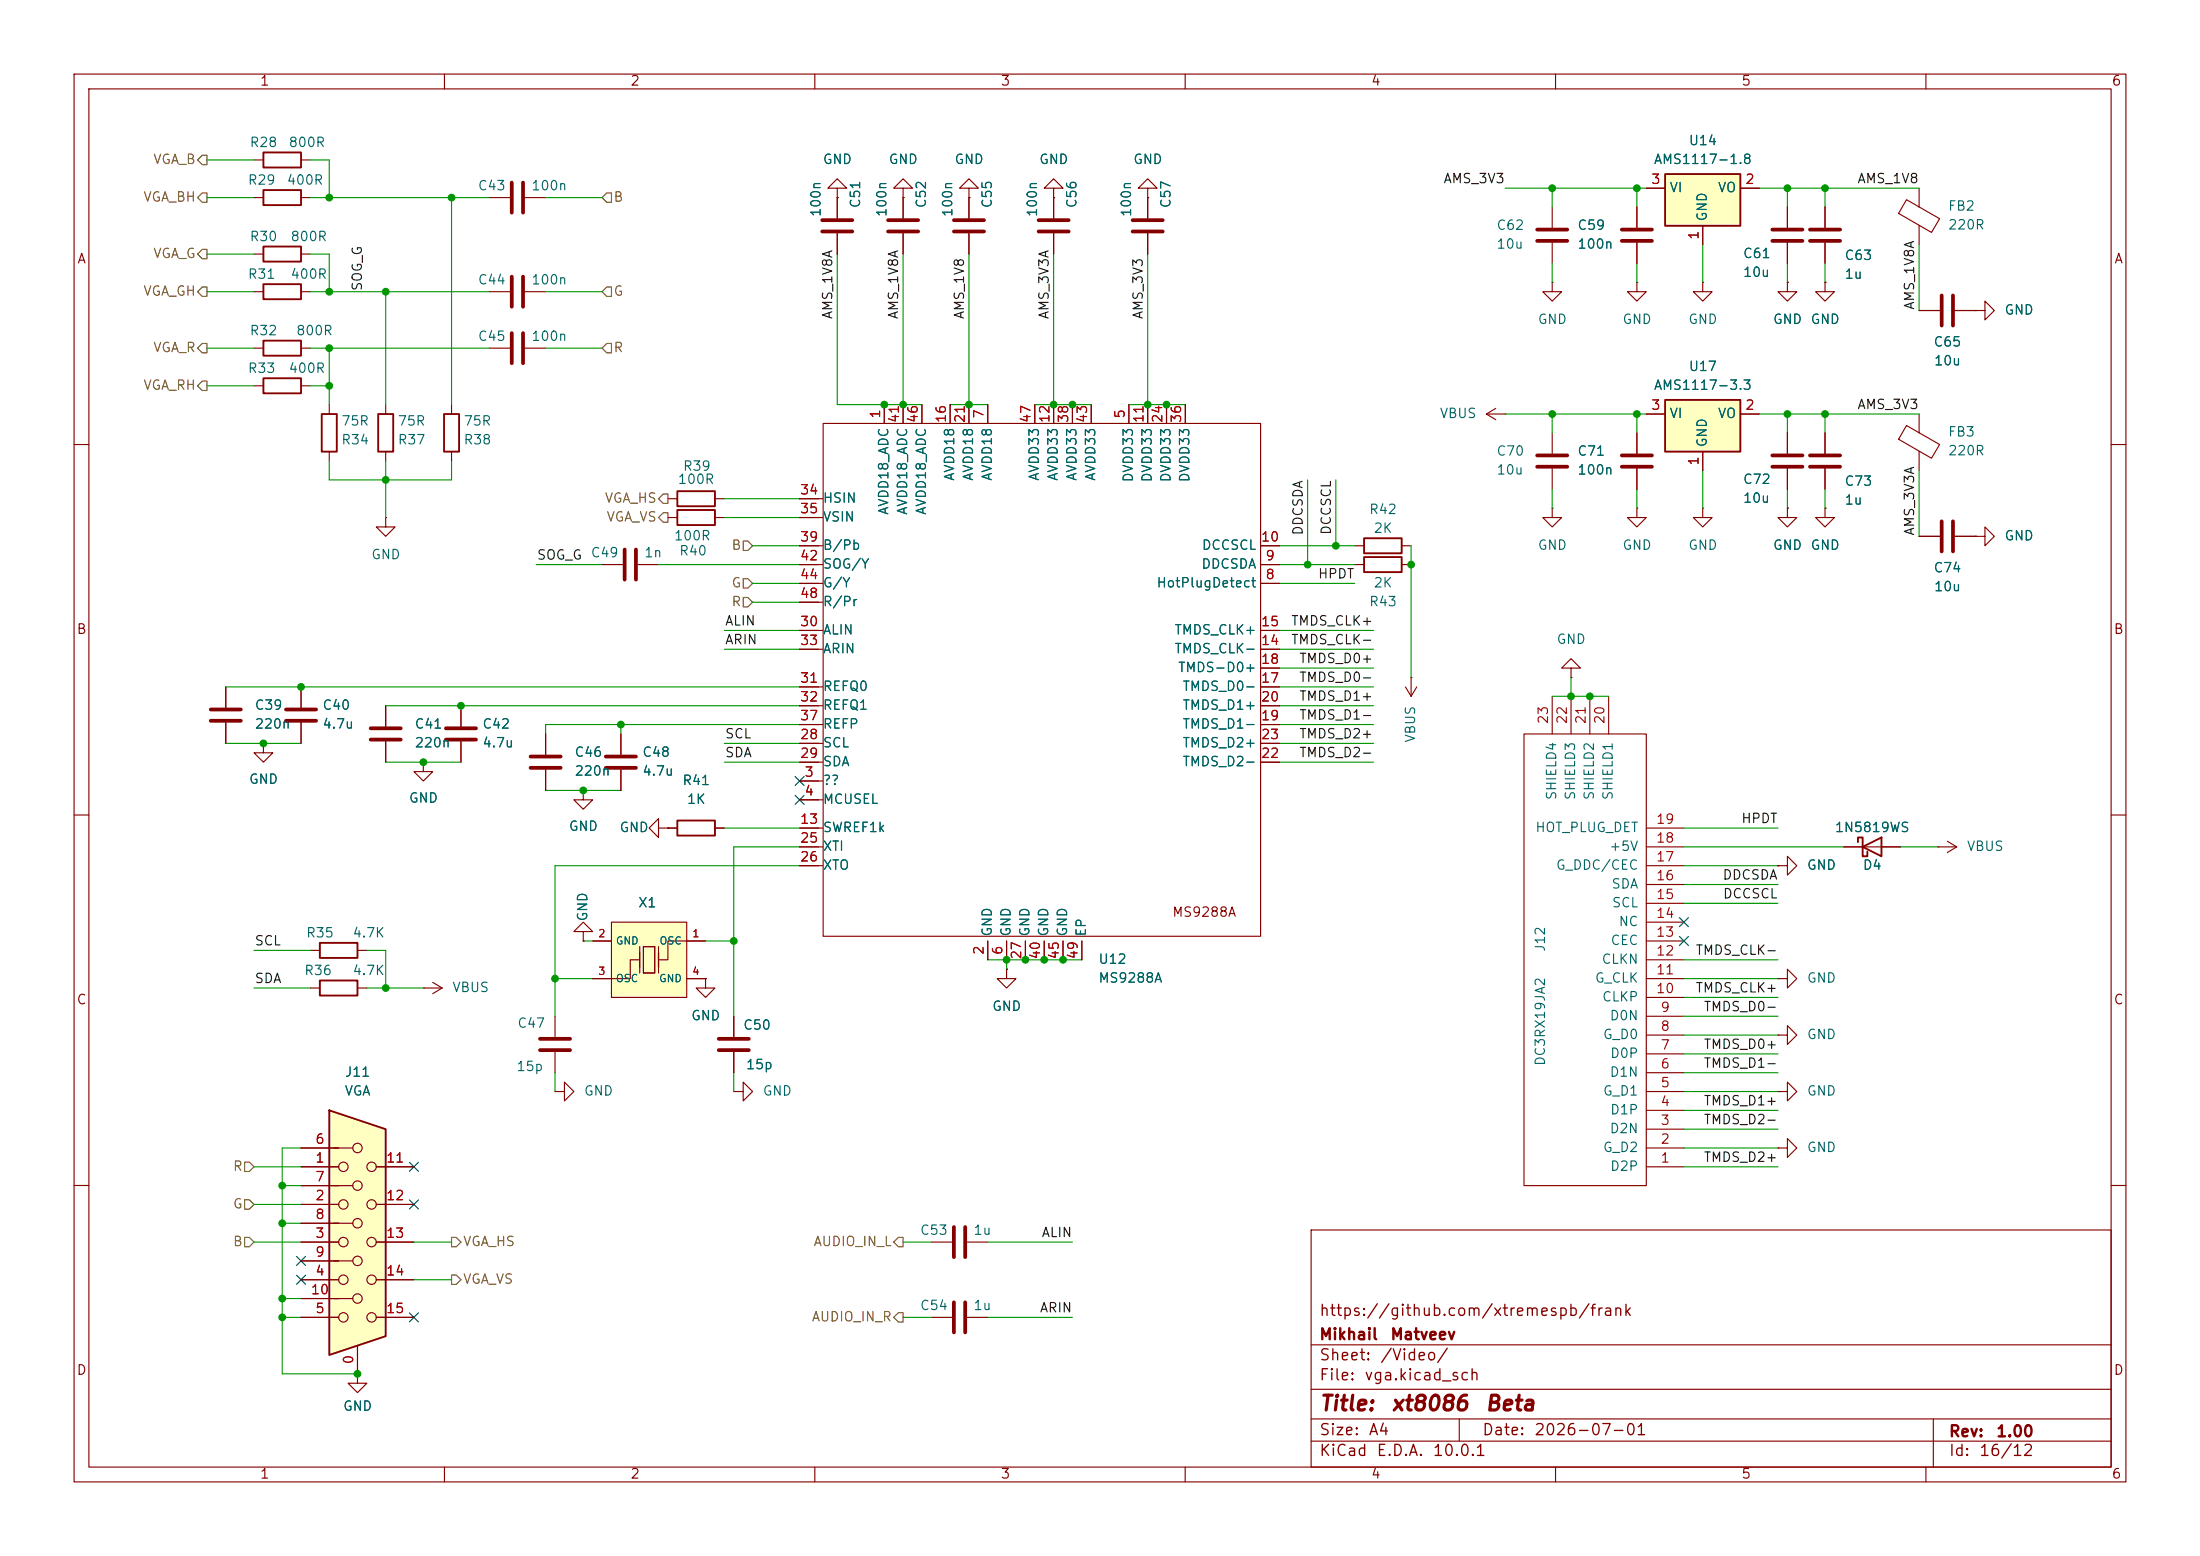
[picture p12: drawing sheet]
<svg xmlns="http://www.w3.org/2000/svg" width="297mm" height="210mm" viewBox="0 0 297 210" stroke-linecap="round" stroke-linejoin="round" font-family="sans-serif">
<g fill="none" stroke="#840000" stroke-width=".15">
<path d="M10 10h277v190h-277zM12 12h273v186h-273zM60 10v2M110 10v2M160 10v2M210 10v2M260 10v2M34.3 26.7h1.3M34.3 21.6h1.3M40.6 26.7h1.3M40.6 21.6h1.3M221 38.1v1.3h1.2l-1.2 1.2-1.3-1.2h1.3"/>
<path d="M221 38.1h.1M246.4 38.1v1.3h1.2l-1.2 1.2-1.3-1.2h1.3M246.4 38.1h.1M246.4 27.9v2.8M246.4 32.8v2.8M44.4 54.6v1.3M52.1 54.6v1.3M61 54.6v1.3M259.1 41.9h2.8M263.9 41.9h2.8M266.7 41.9h1.3v-1.3l1.2 1.3-1.2 1.3v-1.3M266.7 41.9h.1"/>
<path d="M10 60h2M44.4 61v1.2M52.1 61v1.2M61 61v1.2M246.4 68.6v1.3h1.2l-1.2 1.2-1.3-1.2h1.3M246.4 68.6h.1M285 60h2M10 110h2M285 110h2M240 132.1h1.3v-1.3l1.3 1.3-1.3 1.3v-1.3M240 132.1h.1M10 160h2"/>
<path d="M177 166h108v32h-108zM285 160h2M60 198v2M110 198v2M160 198v2M177 194.5h108M177 191.5h108M177 187.5h108M177 181.5h108M197 191.5v3M210 198v2M260 198v2"/>
<path d="M261 191.5v6.5"/>
</g>
<path d="M35.6 25.7h5v2h-5zM35.6 20.6h5v2h-5zM43.4 55.9h2.1v5.1h-2.1zM51.1 55.9h2v5.1h-2zM59.9 55.9h2.1v5.1h-2.1z" fill="none" stroke="#840000" stroke-width=".25"/>
<path d="M244.3 31h4.1M244.3 32.5h4.1M262.1 39.9v4M263.7 39.9v4" fill="none" stroke="#840000" stroke-width=".51"/>
<path d="M44.4 149.9l7.7 2.5v27.9l-7.7 2.6z" fill="#ffffc2"/>
<g fill="none" stroke="#840000" stroke-width=".25">
<path d="M35.6 33.3h5v2h-5zM35.6 38.4h5v2h-5zM35.6 46h5v2h-5zM35.6 51.1h5v2h-5zM91.4 68.8h5.1v2.1h-5.1zM91.4 66.3h5.1v2h-5.1zM184.1 72.6h5.1v2.1h-5.1zM184.1 75.2h5.1v2h-5.1zM250.8 113.7v-.7h.7v2.6h.6v-.7M251.5 114.3l2.5-1.3v2.6zM43.2 127.3h5.1v2h-5.1zM43.2 132.3h5.1v2.1h-5.1z"/>
<path d="M44.4 149.9l7.7 2.5v27.9l-7.7 2.6z"/>
</g>
<g fill="none" stroke="#840000" stroke-width=".15">
<path d="M34.3 39.4h1.3M34.3 34.3h1.3M40.6 39.4h1.3M40.6 34.3h1.3M66 39.4h2.8M66 26.7h2.8M70.9 39.4h2.8M70.9 26.7h2.8M113 25.4h-1.2l1.2-1.3 1.3 1.3h-1.3v1.3M113 26.7h.1M113 26.7v2.8M113 31.5v2.8"/>
<path d="M121.9 25.4h-1.3l1.3-1.3 1.3 1.3h-1.3v1.3M121.9 26.7h.1M121.9 26.7v2.8M121.9 31.5v2.8M130.8 25.4h-1.3l1.3-1.3 1.3 1.3h-1.3v1.3M130.8 26.7h.1M130.8 26.7v2.8M130.8 31.5v2.8M142.2 25.4h-1.2l1.2-1.3 1.3 1.3h-1.3v1.3M142.2 26.7h.1M142.2 26.7v2.8M142.2 31.5v2.8"/>
<path d="M154.9 25.4h-1.2l1.2-1.3 1.3 1.3h-1.3v1.3M154.9 26.7h.1M154.9 26.7v2.8M154.9 31.5v2.8M209.5 38.1v1.3h1.3l-1.3 1.2-1.2-1.2h1.2M209.5 38.1h.1M209.5 27.9v2.8M209.5 32.8v2.8M221 27.9v2.8M221 32.8v2.8M257.4 26.9l4.4 2.6-1 1.9-4.5-2.6zM259.1 25.4v2.5"/>
<path d="M259.1 30.4v2.6M34.3 47h1.3M34.3 52.1h1.3M40.6 47h1.3M40.6 52.1h1.3M66 47h2.8M70.9 47h2.8M111.1 57.2h59.1v69.2h-59.1zM119.4 54.6v2.6M121.9 54.6v2.6M124.5 54.6v2.6M128.3 54.6v2.6"/>
<path d="M130.8 54.6v2.6M133.3 54.6v2.6M139.7 54.6v2.6M142.2 54.6v2.6M144.8 54.6v2.6M147.3 54.6v2.6M152.4 54.6v2.6M154.9 54.6v2.6M157.5 54.6v2.6M160 54.6v2.6M246.4 58.4v2.8M257.4 57.4l4.4 2.6-1 1.8-4.5-2.5z"/>
<path d="M259.1 55.9v2.5M90.2 69.9h1.2M90.2 67.3h1.2M96.5 69.9h1.3M96.5 67.3h1.3M107.9 69.9h3.2M107.9 67.3h3.2M107.9 73.7h3.2M107.9 76.2h3.2M107.9 78.7h3.2M170.2 73.7h2.5M170.2 76.2h2.5"/>
<path d="M170.2 78.7h2.5M182.9 73.7h1.2M182.9 76.2h1.2M189.2 73.7h1.3M189.2 76.2h1.3M246.4 63.2v2.8M259.1 60.9v2.6M259.1 72.4h2.8M263.9 72.4h2.8M266.7 72.4h1.3v-1.3l1.2 1.3-1.2 1.3v-1.3M266.7 72.4h.1M30.5 92.7v2.8"/>
<path d="M30.5 97.5v2.8M40.6 92.7v2.8M40.6 97.5v2.8M83.8 99.1v2.8M107.9 81.3h3.2M107.9 85.1h3.2M107.9 87.6h3.2M107.9 92.7h3.2M107.9 95.3h3.2M107.9 97.8h3.2M170.2 85.1h2.5M170.2 87.6h2.5"/>
<path d="M170.2 92.7h2.5M170.2 95.3h2.5M170.2 97.8h2.5M170.2 90.2h2.5M189.7 92.7l.8 1.3M190.5 91.4h.1M190.5 91.4v2.6M191.3 92.7l-.8 1.3M205.7 99.1h16.5v60.9h-16.5zM209.5 94v5.1M212.1 94v5.1M214.6 94v5.1"/>
<path d="M217.2 94v5.1M35.6 100.3v1.3h1.2l-1.2 1.3-1.3-1.3h1.3M35.6 100.3h.1M57.1 102.9v1.2h1.3l-1.3 1.3-1.2-1.3h1.2M57.1 102.9h.1M78.7 106.7v1.3h1.3l-1.3 1.2-1.2-1.2h1.2M78.7 106.7h.1M83.8 103.9v2.8M88.9 111.8v1.2l-1.3-1.2 1.3-1.3v1.3h1.3M90.2 111.8h.1M107.9 100.3h3.2M107.9 102.9h3.2"/>
<path d="M107.9 105.4h3.2M107.9 108h3.2M107.9 111.8h3.2M107.9 114.3h3.2M107.9 116.8h3.2M170.2 100.3h2.5M170.2 102.9h2.5M222.2 111.8h5.1M222.2 114.3h5.1M222.2 116.8h5.1M222.2 119.4h5.1M240 116.8h1.3v-1.2l1.3 1.2-1.3 1.3v-1.3"/>
<path d="M240 116.8h.1M248.9 114.3h7.6M261.6 114.3h.1M261.6 114.3h2.6M262.9 113.5l1.3 .8M264.2 114.3l-1.3 .8M41.9 128.3h1.3M41.9 133.4h1.3M48.3 128.3h1.2M48.3 133.4h1.2M57.1 133.4h.1M57.1 133.4h2.6"/>
<path d="M58.4 132.6l1.3 .8M59.7 133.4l-1.3 .7M74.9 137.2v2.8M78.7 125.7h-1.2l1.2-1.2 1.3 1.2h-1.3v1.3M78.7 127h.1M95.2 132.1v1.3h-1.2l1.2 1.2 1.3-1.2h-1.3M95.2 132.1h.1M99.1 137.2v2.8M133.3 127v2.5M135.9 130.8v1.3h-1.3l1.3 1.3 1.3-1.3h-1.3M135.9 130.8h.1M135.9 127v2.5"/>
<path d="M138.4 127v2.5M141 127v2.5M143.5 127v2.5M146 127v2.5M222.2 139.7h5.1M222.2 137.2h5.1M222.2 134.6h5.1M222.2 132.1h5.1M222.2 129.5h5.1M222.2 127h5.1M222.2 124.5h5.1M222.2 121.9h5.1"/>
<path d="M40.6 154.9h7M40.6 157.5h5.1M50.8 157.5h5.1M74.9 147.3h1.3v1.3l1.3-1.3-1.3-1.2v1.2M74.9 147.3h.1M74.9 142v2.8M99.1 147.3h1.2v1.3l1.3-1.3-1.3-1.2v1.2M99.1 147.3h.1M99.1 142v2.8M222.2 154.9h5.1M222.2 157.5h5.1M222.2 152.4h5.1"/>
<path d="M222.2 149.9h5.1M222.2 147.3h5.1M222.2 144.8h5.1M222.2 142.2h5.1M240 154.9h1.3v-1.2l1.3 1.2-1.3 1.3v-1.3M240 154.9h.1M240 147.3h1.3v-1.2l1.3 1.2-1.3 1.3v-1.3M240 147.3h.1M40.6 160h7M40.6 165.1h7M40.6 170.2h7M40.6 175.3h7"/>
<path d="M40.6 162.6h5.1M40.6 167.6h5.1M40.6 172.7h5.1M40.6 177.8h5.1M50.8 162.6h5.1M50.8 167.6h5.1M50.8 172.7h5.1M50.8 177.8h5.1M125.7 167.6h2.8M125.7 177.8h2.8M130.6 167.6h2.7M130.6 177.8h2.7"/>
<path d="M48.3 185.4v1.3h1.2l-1.2 1.3-1.3-1.3h1.3M48.3 185.4h.1M48.3 181.6v3.8"/>
<circle cx="46.4" cy="157.5" r=".63"/>
<circle cx="48.3" cy="154.9" r=".63"/>
<circle cx="50.2" cy="157.5" r=".63"/>
<circle cx="46.4" cy="162.6" r=".63"/>
<circle cx="46.4" cy="177.8" r=".63"/>
<circle cx="46.4" cy="167.6" r=".63"/>
<circle cx="46.4" cy="172.7" r=".63"/>
<circle cx="48.3" cy="160" r=".63"/>
<circle cx="48.3" cy="170.2" r=".63"/>
<circle cx="48.3" cy="175.3" r=".63"/>
<circle cx="48.3" cy="165.1" r=".63"/>
<circle cx="50.2" cy="162.6" r=".63"/>
<circle cx="50.2" cy="177.8" r=".63"/>
<circle cx="50.2" cy="172.7" r=".63"/>
<circle cx="50.2" cy="167.6" r=".63"/>
</g>
<g fill="none" stroke="#840000" stroke-width=".51">
<path d="M69.1 24.6v4.1M69.1 37.3v4.1M70.6 24.6v4.1M70.6 37.3v4.1M111 31.2h4.1M111 29.7h4.1M119.9 31.2h4.1M119.9 29.7h4.1M128.8 31.2h4M128.8 29.7h4M140.2 31.2h4.1M140.2 29.7h4.1"/>
<path d="M152.9 31.2h4.1M152.9 29.7h4.1M207.5 31h4.1M207.5 32.5h4.1M218.9 31h4.1M218.9 32.5h4.1M69.1 45v4M70.6 45v4M244.3 61.5h4.1M244.3 63h4.1M262.1 70.4v4M263.7 70.4v4"/>
<path d="M28.4 95.8h4.1M28.4 97.3h4.1M38.6 95.8h4.1M38.6 97.3h4.1M81.8 102.1h4.1M81.8 103.6h4.1M72.9 140.2h4.1M72.9 141.7h4.1M97 140.2h4.1M97 141.7h4.1M128.8 165.6v4.1M128.8 175.8v4"/>
<path d="M130.3 165.6v4.1M130.3 175.8v4"/>
</g>
<path d="M82.5 124.5h10.2v10.1h-10.2z" fill="#ffffc2"/>
<g fill="none" stroke="#840000" stroke-width=".15">
<path d="M200.7 55.9l1.2 .7M200.7 55.9h2.5M201.9 55.1l-1.2 .8M203.2 55.9h.1M209.5 58.4v2.8M221 58.4v2.8M52.1 69.9v1.2h1.2l-1.2 1.3-1.3-1.3h1.3M52.1 69.9h.1M209.5 68.6v1.3h1.3l-1.3 1.2-1.2-1.2h1.2M209.5 68.6h.1M209.5 63.2v2.8M221 68.6v1.3h1.2l-1.2 1.2-1.3-1.2h1.3"/>
<path d="M221 68.6h.1M221 63.2v2.8M229.9 68.6v1.3h1.2l-1.2 1.2-1.3-1.2h1.3M229.9 68.6h.1M212.1 90.2h-1.3l1.3-1.3 1.3 1.3h-1.3v1.2M212.1 91.4h.1M90.2 111.8h1.2M96.5 111.8h1.3M80 127h2.5M82.5 124.5h10.2v10.1h-10.2zM86.4 129.5h-1.3v2.6h-5.1M86.4 127.8v3.5"/>
<path d="M86.9 127.8h1.5v3.5h-1.5zM88.9 127.8v3.5M92.7 132.1h2.5M95.2 127h-5v2.5h-1.3M240 139.7h1.3v-1.3l1.3 1.3-1.3 1.3v-1.3M240 139.7h.1"/>
</g>
<path d="M207.5 61.5h4.1M207.5 63h4.1M218.9 61.5h4.1M218.9 63h4.1" fill="none" stroke="#840000" stroke-width=".51"/>
<path d="M91.4 110.7h5.1v2.1h-5.1z" fill="none" stroke="#840000" stroke-width=".25"/>
<path d="M224.8 54h10.1v7h-10.1z" fill="#ffffc2"/>
<path d="M224.8 54h10.1v7h-10.1z" fill="none" stroke="#840000" stroke-width=".25"/>
<path d="M222.2 55.9h2.6M234.9 55.9h2.6M241.3 58.4v2.8M229.9 61v2.5M241.3 63.2v2.8" fill="none" stroke="#840000" stroke-width=".15"/>
<path d="M239.3 61.5h4M239.3 63h4" fill="none" stroke="#840000" stroke-width=".51"/>
<path d="M224.8 23.5h10.1v7h-10.1z" fill="#ffffc2"/>
<path d="M224.8 23.5h10.1v7h-10.1z" fill="none" stroke="#840000" stroke-width=".25"/>
<g fill="none" stroke="#840000" stroke-width=".15">
<path d="M113 26.7h.1M113 26.7v2.8M113 31.5v2.8M121.9 26.7h.1M121.9 26.7v2.8M121.9 31.5v2.8M130.8 26.7h.1M130.8 26.7v2.8M130.8 31.5v2.8M142.2 26.7h.1M142.2 26.7v2.8M142.2 31.5v2.8"/>
<path d="M154.9 26.7h.1M154.9 26.7v2.8M154.9 31.5v2.8M221 27.9v2.8M221 32.8v2.8M222.2 25.4h2.6M229.9 38.1v1.3h1.2l-1.2 1.2-1.3-1.2h1.3M229.9 38.1h.1M229.9 30.5v2.5M234.9 25.4h2.6M241.3 38.1v1.3h1.3l-1.3 1.2-1.3-1.2h1.3M241.3 38.1h.1"/>
<path d="M241.3 27.9v2.8M241.3 32.8v2.8M246.4 38.1h.1M246.4 27.9v2.8M246.4 32.8v2.8M119.4 54.6v2.6M121.9 54.6v2.6M124.5 54.6v2.6M128.3 54.6v2.6M130.8 54.6v2.6M133.3 54.6v2.6M139.7 54.6v2.6"/>
<path d="M142.2 54.6v2.6M144.8 54.6v2.6M147.3 54.6v2.6M152.4 54.6v2.6M154.9 54.6v2.6M157.5 54.6v2.6M160 54.6v2.6M221 58.4v2.8M222.2 55.9h2.6M234.9 55.9h2.6M241.3 58.4v2.8M246.4 58.4v2.8"/>
<path d="M259.1 41.9h2.8M263.9 41.9h2.8M266.7 41.9h.1M81.3 76.2h2.8M86.1 76.2h2.8M107.9 76.2h2.6M107.9 78.7h2.6M107.9 73.7h2.6M107.9 67.3h2.6M107.9 69.9h2.6M170.2 76.2h2.5M170.2 78.7h2.5"/>
<path d="M170.2 73.7h2.5M221 63.2v2.8M229.9 61v2.5M241.3 68.6v1.3h1.3l-1.3 1.2-1.3-1.2h1.3M241.3 68.6h.1M241.3 63.2v2.8M246.4 68.6h.1M246.4 63.2v2.8M259.1 72.4h2.8M263.9 72.4h2.8M266.7 72.4h.1M30.5 92.7v2.8"/>
<path d="M30.5 97.5v2.8M40.6 92.7v2.8M40.6 97.5v2.8M52.1 95.3v2.7M62.2 95.3v2.7M73.7 99.1v2.8M83.8 99.1v2.8M107.9 87.6h2.6M107.9 85.1h2.6M107.9 92.7h2.6M107.9 97.8h2.6M107.9 95.3h2.6"/>
<path d="M107.9 81.3h2.6M170.2 87.6h2.5M170.2 85.1h2.5M170.2 92.7h2.5M170.2 90.2h2.5M170.2 97.8h2.5M170.2 95.3h2.5M35.6 100.3h.1M52.1 100.1v2.8M57.1 102.9h.1M62.2 100.1v2.8M73.7 103.9v2.8"/>
<path d="M78.7 106.7h.1M83.8 103.9v2.8M90.2 111.8h.1M90.2 111.8h1.2M96.5 111.8h1.3M107.9 111.8h2.6M107.9 105.4h2.6M107.9 108h2.6M107.9 102.9h2.6M107.9 100.3h2.6M107.9 114.3h2.6M107.9 116.8h2.6"/>
<path d="M170.2 102.9h2.5M170.2 100.3h2.5M240 116.8h.1M248.9 114.3h2.6M254 114.3h2.5M78.7 127h.1M80 127h2.5M80 132.1h2.5M92.7 127h2.5M92.7 132.1h2.5M95.2 132.1h.1M99.1 137.2v2.8"/>
<path d="M133.3 127v2.5M135.9 130.8h.1M135.9 127v2.5M138.4 127v2.5M141 127v2.5M143.5 127v2.5M146 127v2.5M40.6 157.5h5.1M40.6 154.9h5.1M50.8 157.5h5.1M99.1 142v2.8M40.6 162.6h5.1"/>
<path d="M40.6 167.6h5.1M40.6 172.7h5.1M40.6 177.8h5.1M40.6 160h5.1M40.6 165.1h5.1M40.6 170.2h5.1M40.6 175.3h5.1M50.8 162.6h5.1M50.8 167.6h5.1M50.8 172.7h5.1M50.8 177.8h5.1M48.3 185.4h.1"/>
<path d="M48.3 181.6v3.8"/>
</g>
<path d="M239.3 31h4M239.3 32.5h4M84.3 74.2v4M85.9 74.2v4M50 98.3h4.1M50 99.8h4.1M60.2 98.3h4.1M60.2 99.8h4.1M71.6 102.1h4.1M71.6 103.6h4.1" fill="none" stroke="#840000" stroke-width=".51"/>
<g fill="none" stroke="#725600" stroke-width=".15">
<path d="M26.7 26.7l.6-.7h.6v1.3h-.6zM26.7 21.6l.6-.6h.6v1.2h-.6zM26.7 39.4l.6-.7h.6v1.3h-.6zM27.3 33.7h.6v1.2h-.6l-.6-.6zM81.3 39.4l.6-.7h.6v1.3h-.6zM81.3 26.7l.6-.7h.6v1.3h-.6zM26.7 47l.6-.6h.6v1.2h-.6zM27.3 51.4h.6v1.3h-.6l-.6-.6zM81.9 46.4h.6v1.2h-.6l-.6-.6zM88.9 69.9l.6-.7h.7v1.3h-.7zM89.5 66.7h.7v1.2h-.7l-.6-.6zM100.3 78.1h.7l.6 .6-.6 .7h-.7z"/>
<path d="M100.3 73h.7l.6 .7-.6 .6h-.7zM100.3 80.6h.7l.6 .7-.6 .6h-.7zM33 156.8h.7l.6 .7-.6 .6h-.7zM33 161.9h.7l.6 .7-.6 .6h-.7zM33 167h.7l.6 .6-.6 .7h-.7zM61 172.1h.6l.6 .6-.6 .7h-.6zM61 167h.6l.6 .6-.6 .7h-.6zM121.3 177.2h.6v1.2h-.6l-.7-.6zM121.3 167h.6v1.3h-.6l-.7-.7z"/>
</g>
<g fill="none" stroke="#009600" stroke-width=".15">
<path d="M27.9 34.3h6.4M27.9 39.4h6.4M27.9 21.6h6.4M27.9 26.7h6.4M41.9 34.3h2.5v5.1M41.9 39.4h24.1M41.9 21.6h2.5v5.1M41.9 26.7h24.1M52.1 39.4v15.2M61 26.7v27.9M73.7 39.4h7.6M73.7 26.7h7.6"/>
<path d="M113 34.3v20.3h11.5M121.9 34.3v20.3M130.8 34.3v20.3M142.2 34.3v20.3M154.9 34.3v20.3M203.2 25.4h19M209.5 25.4v2.5M209.5 35.6v2.5M221 25.4v2.5M221 35.6v2.5M229.9 33v5.1M237.5 25.4h21.6"/>
<path d="M241.3 25.4v2.5M241.3 35.6v2.5M246.4 25.4v2.5M246.4 35.6v2.5M259.1 33v8.9M27.9 47h6.4M27.9 52.1h6.4M41.9 47h24.1M41.9 52.1h2.5M44.4 47v7.6M73.7 47h7.6M128.3 54.6h5"/>
<path d="M139.7 54.6h7.6M152.4 54.6h7.6M203.2 55.9h19M209.5 55.9v2.5M221 55.9v2.5M237.5 55.9h21.6M241.3 55.9v2.5M246.4 55.9v2.5M44.4 62.2v2.6h16.6v-2.6M52.1 62.2v7.7M72.4 76.2h8.9M88.9 76.2h19"/>
<path d="M97.8 67.3h10.1M97.8 69.9h10.1M101.6 78.7h6.3M101.6 73.7h6.3M172.7 76.2h10.2M172.7 78.7h10.2M172.7 73.7h10.2M176.5 64.8v11.4M180.3 64.8v8.9M190.5 73.7v17.7M209.5 66v2.6M221 66v2.6"/>
<path d="M229.9 63.5v5.1M241.3 66v2.6M246.4 66v2.6M259.1 63.5v8.9M30.5 92.7h77.4M52.1 95.3h55.8M83.8 97.8v1.3M97.8 85.1h10.1M97.8 87.6h10.1M101.6 81.3h6.3M107.9 97.8h-34.2v1.3M172.7 95.3h12.7"/>
<path d="M172.7 92.7h12.7M172.7 97.8h12.7M172.7 85.1h12.7M172.7 87.6h12.7M172.7 90.2h12.7M209.5 94h7.7M212.1 91.4v2.6M30.5 100.3h10.1M52.1 102.9h10.1M73.7 106.7h10.1M97.8 102.9h10.1M97.8 100.3h10.1"/>
<path d="M97.8 111.8h10.1M107.9 114.3h-8.8v22.9M107.9 116.8h-33v20.4M172.7 102.9h12.7M172.7 100.3h12.7M227.3 116.8h12.7M227.3 114.3h21.6M227.3 111.8h12.7M227.3 119.4h12.7M256.5 114.3h5.1M34.3 133.4h7.6M34.3 128.3h7.6"/>
<path d="M49.5 128.3h2.6v5.1M49.5 133.4h7.6M74.9 132.1h5.1M78.7 127h1.3M95.2 127h3.9M133.3 129.5h12.7M135.9 129.5v1.3M227.3 129.5h12.7M227.3 134.6h12.7M227.3 132.1h12.7M227.3 139.7h12.7M227.3 137.2h12.7"/>
<path d="M227.3 121.9h12.7M34.3 157.5h6.3M40.6 154.9h-2.5v30.5h10.2M74.9 144.8v2.5M99.1 144.8v2.5M227.3 149.9h12.7M227.3 152.4h12.7M227.3 157.5h12.7M227.3 154.9h12.7M227.3 142.2h12.7M227.3 144.8h12.7M227.3 147.3h12.7"/>
<path d="M34.3 167.6h6.3M34.3 162.6h6.3M38.1 165.1h2.5M38.1 175.3h2.5M38.1 160h2.5M38.1 177.8h2.5M55.9 172.7h5.1M55.9 167.6h5.1M121.9 167.6h3.8M121.9 177.8h3.8M133.3 167.6h11.5M133.3 177.8h11.5"/>
</g>
<g fill="none" stroke="#000084" stroke-width=".15">
<path d="M107.3 104.8l1.3 1.2M107.3 107.3l1.3 1.3M108.6 104.8l-1.3 1.2M108.6 107.3l-1.3 1.3M226.7 123.9l1.2 1.2M226.7 126.4l1.2 1.2M227.9 123.9l-1.2 1.2M227.9 126.4l-1.2 1.2M55.3 156.9l1.2 1.2M56.5 156.9l-1.2 1.2M40 172.1l1.2 1.2M40 169.6l1.2 1.2"/>
<path d="M41.2 172.1l-1.2 1.2M41.2 169.6l-1.2 1.2M55.3 162l1.2 1.2M55.3 177.2l1.2 1.2M56.5 162l-1.2 1.2M56.5 177.2l-1.2 1.2"/>
</g>
<g fill="#009600" stroke="#009600" stroke-width=".14">
<circle cx="61" cy="26.7" r=".46"/>
<circle cx="78.7" cy="106.7" r=".46"/>
<circle cx="57.1" cy="102.9" r=".46"/>
<circle cx="52.1" cy="133.4" r=".46"/>
<circle cx="40.6" cy="92.7" r=".46"/>
<circle cx="35.6" cy="100.3" r=".46"/>
<circle cx="83.8" cy="97.8" r=".46"/>
<circle cx="62.2" cy="95.3" r=".46"/>
<circle cx="74.9" cy="132.1" r=".46"/>
<circle cx="99.1" cy="127" r=".46"/>
<circle cx="44.4" cy="39.4" r=".46"/>
<circle cx="44.4" cy="26.7" r=".46"/>
<circle cx="44.4" cy="52.1" r=".46"/>
<circle cx="52.1" cy="39.4" r=".46"/>
<circle cx="44.4" cy="47" r=".46"/>
<circle cx="52.1" cy="64.8" r=".46"/>
<circle cx="38.1" cy="160" r=".46"/>
<circle cx="48.3" cy="185.4" r=".46"/>
<circle cx="38.1" cy="177.8" r=".46"/>
<circle cx="38.1" cy="175.3" r=".46"/>
<circle cx="38.1" cy="165.1" r=".46"/>
<circle cx="143.5" cy="129.5" r=".46"/>
<circle cx="130.8" cy="54.6" r=".46"/>
<circle cx="176.5" cy="76.2" r=".46"/>
<circle cx="141" cy="129.5" r=".46"/>
<circle cx="138.4" cy="129.5" r=".46"/>
<circle cx="135.9" cy="129.5" r=".46"/>
<circle cx="190.5" cy="76.2" r=".46"/>
<circle cx="221" cy="25.4" r=".46"/>
<circle cx="209.5" cy="25.4" r=".46"/>
<circle cx="209.5" cy="55.9" r=".46"/>
<circle cx="221" cy="55.9" r=".46"/>
<circle cx="241.3" cy="55.9" r=".46"/>
<circle cx="212.1" cy="94" r=".46"/>
<circle cx="214.6" cy="94" r=".46"/>
<circle cx="119.4" cy="54.6" r=".46"/>
<circle cx="121.9" cy="54.6" r=".46"/>
<circle cx="154.9" cy="54.6" r=".46"/>
<circle cx="157.5" cy="54.6" r=".46"/>
<circle cx="180.3" cy="73.7" r=".46"/>
<circle cx="144.8" cy="54.6" r=".46"/>
<circle cx="142.2" cy="54.6" r=".46"/>
<circle cx="241.3" cy="25.4" r=".46"/>
<circle cx="246.4" cy="25.4" r=".46"/>
<circle cx="246.4" cy="55.9" r=".46"/>
</g>
<g font-size="2" fill="#840000">
<text x="178" y="190.9">Title:</text>
<text x="187.7" y="190.9">xt8086</text>
<text x="200.4" y="190.9">Beta</text>
</g>
<g font-size="1.5" fill="#840000">
<text x="178" y="178">https://github.com/xtremespb/frank</text>
<text x="178" y="184">Sheet:</text>
<text x="178" y="181.2">Mikhail</text>
<text x="186.2" y="184">/Video/</text>
<text x="187.6" y="181.2">Matveev</text>
<text x="178" y="186.7">File:</text>
<text x="184.1" y="186.7">vga.kicad_sch</text>
<text x="178" y="196.9">KiCad</text>
<text x="178" y="194.1">Size:</text>
<text x="184.7" y="194.1">A4</text>
<text x="185.7" y="196.9">E.D.A.</text>
<text x="193.3" y="196.9">10.0.1</text>
<text x="200" y="194.1">Date:</text>
<text x="207" y="194.1">2026-07-01</text>
<text x="263" y="194.3">Rev:</text>
<text x="263" y="196.9">Id:</text>
<text x="267.1" y="196.9">16/12</text>
<text x="269.4" y="194.3">1.00</text>
</g>
<g font-size="1.3" fill="#840000">
<text x="35" y="11.9">1</text>
<text x="85" y="11.9">2</text>
<text x="135" y="11.9">3</text>
<text x="185" y="11.9">4</text>
<text x="235" y="11.9">5</text>
<text x="285" y="11.9">6</text>
<text x="10.3" y="35.9">A</text>
<text x="285.3" y="35.9">A</text>
<text x="10.3" y="85.9">B</text>
<text x="285.3" y="85.9">B</text>
<text x="158.2" y="124.1">MS9288A</text>
<text x="10.3" y="135.9">C</text>
<text x="285.3" y="135.9">C</text>
<text x="10.3" y="185.9">D</text>
<text x="285.3" y="185.9">D</text>
<text x="35" y="199.9">1</text>
<text x="85" y="199.9">2</text>
<text x="135" y="199.9">3</text>
<text x="185" y="199.9">4</text>
<text x="235" y="199.9">5</text>
<text x="285" y="199.9">6</text>
</g>
<g font-size="1.3" fill="#725600">
<text x="20.6" y="22.5">VGA_B</text>
<text x="19.3" y="27.5">VGA_BH</text>
<text x="82.7" y="27.5">B</text>
<text x="20.6" y="35.2">VGA_G</text>
<text x="19.3" y="40.2">VGA_GH</text>
<text x="82.7" y="40.2">G</text>
<text x="20.6" y="47.9">VGA_R</text>
<text x="82.7" y="47.9">R</text>
<text x="19.3" y="52.9">VGA_RH</text>
<text x="81.6" y="68.2">VGA_HS</text>
<text x="81.8" y="70.7">VGA_VS</text>
<text x="98.7" y="74.5">B</text>
<text x="98.7" y="79.6">G</text>
<text x="98.7" y="82.1">R</text>
<text x="31.4" y="158.3">R</text>
<text x="31.4" y="163.4">G</text>
<text x="31.4" y="168.5">B</text>
<text x="62.4" y="173.6">VGA_VS</text>
<text x="62.4" y="168.5">VGA_HS</text>
<text x="109.7" y="168.5">AUDIO_IN_L</text>
<text x="109.5" y="178.7">AUDIO_IN_R</text>
</g>
<g font-size="1.3" fill="#006464">
<text x="33.6" y="20.2">R28</text>
<text x="38.9" y="20.2">800R</text>
<text x="111" y="22.5">GND</text>
<text x="119.9" y="22.5">GND</text>
<text x="128.8" y="22.5">GND</text>
<text x="140.2" y="22.5">GND</text>
<text x="152.9" y="22.5">GND</text>
<text x="223.2" y="22.5">AMS1117-1.8</text>
<text x="227.9" y="19.9">U14</text>
<text x="33.4" y="25.2">R29</text>
<text x="38.6" y="25.2">400R</text>
<text x="64.4" y="26">C43</text>
<text x="71.6" y="26">100n</text>
<text x="111.1" y="29.4" transform="rotate(-90 111.1 29.4)">100n</text>
<text x="116.4" y="28.2" transform="rotate(-90 116.4 28.2)">C51</text>
<text x="120" y="29.4" transform="rotate(-90 120 29.4)">100n</text>
<text x="125.3" y="28.2" transform="rotate(-90 125.3 28.2)">C52</text>
<text x="128.9" y="29.4" transform="rotate(-90 128.9 29.4)">100n</text>
<text x="134.2" y="28.2" transform="rotate(-90 134.2 28.2)">C55</text>
<text x="140.3" y="29.4" transform="rotate(-90 140.3 29.4)">100n</text>
<text x="145.6" y="28.2" transform="rotate(-90 145.6 28.2)">C56</text>
<text x="153" y="29.4" transform="rotate(-90 153 29.4)">100n</text>
<text x="158.3" y="28.2" transform="rotate(-90 158.3 28.2)">C57</text>
<text x="225.3" y="26.3">VI</text>
<text x="230.7" y="30" transform="rotate(-90 230.7 30)">GND</text>
<text x="231.8" y="26.3">VO</text>
<text x="262.9" y="28.8">FB2</text>
<text x="33.6" y="32.9">R30</text>
<text x="39.1" y="32.9">800R</text>
<text x="201.9" y="31.3">C62</text>
<text x="201.9" y="33.9">10u</text>
<text x="212.9" y="33.9">100n</text>
<text x="212.9" y="31.3">C59</text>
<text x="235.2" y="35.2">C61</text>
<text x="248.9" y="35.4">C63</text>
<text x="262.9" y="31.3">220R</text>
<text x="33.4" y="37.9">R31</text>
<text x="39.1" y="37.9">400R</text>
<text x="64.4" y="38.7">C44</text>
<text x="71.6" y="38.7">100n</text>
<text x="235.2" y="37.7">10u</text>
<text x="248.9" y="37.9">1u</text>
<text x="33.6" y="45.6">R32</text>
<text x="39.9" y="45.6">800R</text>
<text x="64.4" y="46.3">C45</text>
<text x="71.6" y="46.3">100n</text>
<text x="207.5" y="44">GND</text>
<text x="218.9" y="44">GND</text>
<text x="227.8" y="44">GND</text>
<text x="239.3" y="44">GND</text>
<text x="244.3" y="44">GND</text>
<text x="260.9" y="47.1">C65</text>
<text x="270.5" y="42.8">GND</text>
<text x="33.4" y="50.6">R33</text>
<text x="38.9" y="50.6">400R</text>
<text x="223.2" y="52.9">AMS1117-3.3</text>
<text x="227.9" y="50.4">U17</text>
<text x="261" y="49.6">10u</text>
<text x="46" y="57.8">75R</text>
<text x="53.6" y="57.8">75R</text>
<text x="62.5" y="57.8">75R</text>
<text x="194.3" y="56.7">VBUS</text>
<text x="225.3" y="56.7">VI</text>
<text x="231.8" y="56.7">VO</text>
<text x="262.9" y="59.2">FB3</text>
<text x="46" y="60.3">R34</text>
<text x="53.6" y="60.3">R37</text>
<text x="62.5" y="60.3">R38</text>
<text x="91.4" y="65.6">100R</text>
<text x="92.1" y="63.9">R39</text>
<text x="129.1" y="65" transform="rotate(-90 129.1 65)">AVDD18</text>
<text x="131.7" y="65" transform="rotate(-90 131.7 65)">AVDD18</text>
<text x="134.2" y="65" transform="rotate(-90 134.2 65)">AVDD18</text>
<text x="140.6" y="65" transform="rotate(-90 140.6 65)">AVDD33</text>
<text x="143.1" y="65" transform="rotate(-90 143.1 65)">AVDD33</text>
<text x="145.6" y="65" transform="rotate(-90 145.6 65)">AVDD33</text>
<text x="148.2" y="65" transform="rotate(-90 148.2 65)">AVDD33</text>
<text x="153.3" y="65.2" transform="rotate(-90 153.3 65.2)">DVDD33</text>
<text x="155.8" y="65.2" transform="rotate(-90 155.8 65.2)">DVDD33</text>
<text x="158.3" y="65.2" transform="rotate(-90 158.3 65.2)">DVDD33</text>
<text x="160.9" y="65.2" transform="rotate(-90 160.9 65.2)">DVDD33</text>
<text x="201.9" y="61.8">C70</text>
<text x="201.9" y="64.4">10u</text>
<text x="212.9" y="64.4">100n</text>
<text x="212.9" y="61.8">C71</text>
<text x="230.7" y="60.5" transform="rotate(-90 230.7 60.5)">GND</text>
<text x="235.2" y="65.6">C72</text>
<text x="248.9" y="65.9">C73</text>
<text x="262.9" y="61.8">220R</text>
<text x="111" y="68.2">HSIN</text>
<text x="111" y="70.7">VSIN</text>
<text x="120.2" y="69.6" transform="rotate(-90 120.2 69.6)">AVDD18_ADC</text>
<text x="122.8" y="69.6" transform="rotate(-90 122.8 69.6)">AVDD18_ADC</text>
<text x="125.3" y="69.6" transform="rotate(-90 125.3 69.6)">AVDD18_ADC</text>
<text x="184.7" y="69.7">R42</text>
<text x="235.2" y="68.2">10u</text>
<text x="248.9" y="68.4">1u</text>
<text x="50" y="75.8">GND</text>
<text x="79.7" y="75.5">C49</text>
<text x="86.9" y="75.5">1n</text>
<text x="90.9" y="73.3">100R</text>
<text x="91.6" y="75.3">R40</text>
<text x="111" y="74.5">B/Pb</text>
<text x="111" y="77.1">SOG/Y</text>
<text x="162.1" y="77.1">DDCSDA</text>
<text x="162.2" y="74.5">DCCSCL</text>
<text x="185.3" y="72.2">2K</text>
<text x="207.5" y="74.5">GND</text>
<text x="218.9" y="74.5">GND</text>
<text x="227.8" y="74.5">GND</text>
<text x="239.3" y="74.5">GND</text>
<text x="244.3" y="74.5">GND</text>
<text x="260.9" y="77.6">C74</text>
<text x="270.5" y="73.3">GND</text>
<text x="111" y="79.6">G/Y</text>
<text x="111" y="82.1">R/Pr</text>
<text x="156" y="79.6">HotPlugDetect</text>
<text x="184.7" y="82.1">R43</text>
<text x="185.3" y="79.6">2K</text>
<text x="261" y="80.1">10u</text>
<text x="111" y="86">ALIN</text>
<text x="111" y="88.5">ARIN</text>
<text x="158.5" y="88.5">TMDS_CLK-</text>
<text x="158.5" y="86">TMDS_CLK+</text>
<text x="210.1" y="87.2">GND</text>
<text x="111" y="93.6">REFQ0</text>
<text x="158.9" y="91">TMDS-D0+</text>
<text x="159.6" y="93.6">TMDS_D0-</text>
<text x="34.3" y="98.7">220n</text>
<text x="34.3" y="96.1">C39</text>
<text x="43.4" y="96.1">C40</text>
<text x="43.4" y="98.7">4.7u</text>
<text x="55.9" y="101.2">220n</text>
<text x="55.9" y="98.7">C41</text>
<text x="65" y="98.7">C42</text>
<text x="65" y="101.2">4.7u</text>
<text x="111" y="101.2">SCL</text>
<text x="111" y="96.1">REFQ1</text>
<text x="111" y="98.7">REFP</text>
<text x="159.6" y="98.7">TMDS_D1-</text>
<text x="159.6" y="96.1">TMDS_D1+</text>
<text x="159.6" y="101.2">TMDS_D2+</text>
<text x="191.4" y="100.3" transform="rotate(-90 191.4 100.3)">VBUS</text>
<text x="33.5" y="106.1">GND</text>
<text x="77.5" y="105">220n</text>
<text x="77.5" y="102.5">C46</text>
<text x="86.6" y="102.5">C48</text>
<text x="86.6" y="105">4.7u</text>
<text x="92" y="106.3">R41</text>
<text x="111" y="106.3">??</text>
<text x="111" y="103.7">SDA</text>
<text x="159.6" y="103.7">TMDS_D2-</text>
<text x="55.1" y="108.6">GND</text>
<text x="76.7" y="112.5">GND</text>
<text x="83.5" y="112.6">GND</text>
<text x="92.6" y="108.8">1K</text>
<text x="111" y="108.8">MCUSEL</text>
<text x="111" y="112.6">SWREF1k</text>
<text x="207.2" y="112.6">HOT_PLUG_DET</text>
<text x="210.4" y="108.1" transform="rotate(-90 210.4 108.1)">SHIELD4</text>
<text x="213" y="108.1" transform="rotate(-90 213 108.1)">SHIELD3</text>
<text x="215.5" y="108.1" transform="rotate(-90 215.5 108.1)">SHIELD2</text>
<text x="218" y="108.1" transform="rotate(-90 218 108.1)">SHIELD1</text>
<text x="247.6" y="112.6">1N5819WS</text>
<text x="111" y="115.2">XTI</text>
<text x="111" y="117.7">XTO</text>
<text x="210" y="117.7">G_DDC/CEC</text>
<text x="217.2" y="115.2">+5V</text>
<text x="243.8" y="117.7">GND</text>
<text x="251.4" y="117.7">D4</text>
<text x="265.4" y="115.2">VBUS</text>
<text x="79.6" y="124.5" transform="rotate(-90 79.6 124.5)">GND</text>
<text x="86.1" y="122.8">X1</text>
<text x="217.5" y="120.2">SDA</text>
<text x="217.5" y="122.8">SCL</text>
<text x="218.4" y="125.3">NC</text>
<text x="41" y="131.9">R36</text>
<text x="41.2" y="126.8">R35</text>
<text x="47.5" y="126.8">4.7K</text>
<text x="47.5" y="131.9">4.7K</text>
<text x="134.2" y="126.5" transform="rotate(-90 134.2 126.5)">GND</text>
<text x="136.8" y="126.5" transform="rotate(-90 136.8 126.5)">GND</text>
<text x="139.3" y="126.5" transform="rotate(-90 139.3 126.5)">GND</text>
<text x="141.8" y="126.5" transform="rotate(-90 141.8 126.5)">GND</text>
<text x="144.4" y="126.5" transform="rotate(-90 144.4 126.5)">GND</text>
<text x="146.9" y="126.5" transform="rotate(-90 146.9 126.5)">EP</text>
<text x="148.2" y="130.4">U12</text>
<text x="208.9" y="128.6" transform="rotate(-90 208.9 128.6)">J12</text>
<text x="216.1" y="130.4">CLKN</text>
<text x="217.3" y="127.9">CEC</text>
<text x="61" y="134.2">VBUS</text>
<text x="133.9" y="136.8">GND</text>
<text x="148.2" y="132.9">MS9288A</text>
<text x="215.2" y="132.9">G_CLK</text>
<text x="216.2" y="135.5">CLKP</text>
<text x="243.8" y="132.9">GND</text>
<text x="69.8" y="139">C47</text>
<text x="93.2" y="138">GND</text>
<text x="100.2" y="139.3">C50</text>
<text x="208.9" y="144" transform="rotate(-90 208.9 144)">DC3RX19JA2</text>
<text x="216.3" y="140.6">G_D0</text>
<text x="217.2" y="138">D0N</text>
<text x="217.3" y="143.1">D0P</text>
<text x="243.8" y="140.6">GND</text>
<text x="46.4" y="148.2">VGA</text>
<text x="46.5" y="145.6">J11</text>
<text x="69.6" y="144.9">15p</text>
<text x="78.7" y="148.2">GND</text>
<text x="100.6" y="144.6">15p</text>
<text x="102.9" y="148.2">GND</text>
<text x="216.3" y="148.2">G_D1</text>
<text x="217.2" y="145.6">D1N</text>
<text x="243.8" y="148.2">GND</text>
<text x="216.3" y="155.8">G_D2</text>
<text x="217.2" y="153.3">D2N</text>
<text x="217.3" y="150.7">D1P</text>
<text x="243.8" y="155.8">GND</text>
<text x="217.3" y="158.3">D2P</text>
<text x="124.1" y="167">C53</text>
<text x="131.3" y="167">1u</text>
<text x="124.1" y="177.1">C54</text>
<text x="131.3" y="177.1">1u</text>
<text x="46.2" y="190.7">GND</text>
</g>
<g font-size="1.3" fill="#0f0f0f">
<text x="194.8" y="25.1">AMS_3V3</text>
<text x="250.7" y="25.1">AMS_1V8</text>
<text x="49.2" y="39.4" transform="rotate(-90 49.2 39.4)">SOG_G</text>
<text x="258.7" y="41.9" transform="rotate(-90 258.7 41.9)">AMS_1V8A</text>
<text x="112.7" y="43.2" transform="rotate(-90 112.7 43.2)">AMS_1V8A</text>
<text x="121.6" y="43.2" transform="rotate(-90 121.6 43.2)">AMS_1V8A</text>
<text x="130.5" y="43.2" transform="rotate(-90 130.5 43.2)">AMS_1V8</text>
<text x="141.9" y="43.2" transform="rotate(-90 141.9 43.2)">AMS_3V3A</text>
<text x="154.6" y="43.2" transform="rotate(-90 154.6 43.2)">AMS_3V3</text>
<text x="250.7" y="55.5">AMS_3V3</text>
<text x="72.4" y="75.9">SOG_G</text>
<text x="176.2" y="72.4" transform="rotate(-90 176.2 72.4)">DDCSDA</text>
<text x="180" y="72.3" transform="rotate(-90 180 72.3)">DCCSCL</text>
<text x="258.7" y="72.4" transform="rotate(-90 258.7 72.4)">AMS_3V3A</text>
<text x="177.8" y="78.4">HPDT</text>
<text x="97.8" y="84.7">ALIN</text>
<text x="97.8" y="87.3">ARIN</text>
<text x="174.2" y="87.3">TMDS_CLK-</text>
<text x="174.2" y="84.7">TMDS_CLK+</text>
<text x="175.3" y="89.8">TMDS_D0+</text>
<text x="175.3" y="92.4">TMDS_D0-</text>
<text x="175.3" y="94.9">TMDS_D1+</text>
<text x="97.8" y="100">SCL</text>
<text x="175.3" y="97.4">TMDS_D1-</text>
<text x="175.3" y="100">TMDS_D2+</text>
<text x="97.8" y="102.5">SDA</text>
<text x="175.3" y="102.5">TMDS_D2-</text>
<text x="235" y="111.4">HPDT</text>
<text x="232.4" y="119">DDCSDA</text>
<text x="232.5" y="121.6">DCCSCL</text>
<text x="34.3" y="127.9">SCL</text>
<text x="228.8" y="129.2">TMDS_CLK-</text>
<text x="34.3" y="133">SDA</text>
<text x="228.8" y="134.3">TMDS_CLK+</text>
<text x="229.9" y="136.8">TMDS_D0-</text>
<text x="229.9" y="141.9">TMDS_D0+</text>
<text x="229.9" y="149.5">TMDS_D1+</text>
<text x="229.9" y="144.4">TMDS_D1-</text>
<text x="229.9" y="152.1">TMDS_D2-</text>
<text x="229.9" y="157.1">TMDS_D2+</text>
<text x="140.5" y="167.3">ALIN</text>
<text x="140.3" y="177.5">ARIN</text>
</g>
<g font-size="1.3" fill="#a90000">
<text x="222.8" y="25.1">3</text>
<text x="235.5" y="25.1">2</text>
<text x="229.6" y="32.5" transform="rotate(-90 229.6 32.5)">1</text>
<text x="119.1" y="56.6" transform="rotate(-90 119.1 56.6)">1</text>
<text x="121.7" y="57.2" transform="rotate(-90 121.7 57.2)">41</text>
<text x="124.2" y="57.2" transform="rotate(-90 124.2 57.2)">46</text>
<text x="128" y="57.2" transform="rotate(-90 128 57.2)">16</text>
<text x="130.6" y="57.2" transform="rotate(-90 130.6 57.2)">21</text>
<text x="133.1" y="56.6" transform="rotate(-90 133.1 56.6)">7</text>
<text x="139.4" y="57.2" transform="rotate(-90 139.4 57.2)">47</text>
<text x="142" y="57.2" transform="rotate(-90 142 57.2)">12</text>
<text x="144.5" y="57.2" transform="rotate(-90 144.5 57.2)">38</text>
<text x="147.1" y="57.2" transform="rotate(-90 147.1 57.2)">43</text>
<text x="152.1" y="56.6" transform="rotate(-90 152.1 56.6)">5</text>
<text x="154.7" y="57.2" transform="rotate(-90 154.7 57.2)">11</text>
<text x="157.2" y="57.2" transform="rotate(-90 157.2 57.2)">24</text>
<text x="159.8" y="57.2" transform="rotate(-90 159.8 57.2)">36</text>
<text x="222.8" y="55.6">3</text>
<text x="235.5" y="55.6">2</text>
<text x="229.6" y="62.9" transform="rotate(-90 229.6 62.9)">1</text>
<text x="107.9" y="67.1">34</text>
<text x="107.9" y="69.6">35</text>
<text x="107.9" y="73.4">39</text>
<text x="107.9" y="75.9">42</text>
<text x="170.1" y="73.4">10</text>
<text x="170.7" y="75.9">9</text>
<text x="107.9" y="78.5">44</text>
<text x="107.9" y="81">48</text>
<text x="170.7" y="78.5">8</text>
<text x="107.9" y="84.8">30</text>
<text x="107.9" y="87.4">33</text>
<text x="170.1" y="87.4">14</text>
<text x="170.1" y="84.8">15</text>
<text x="170.1" y="89.9">18</text>
<text x="107.9" y="92.5">31</text>
<text x="107.9" y="95">32</text>
<text x="170.1" y="92.5">17</text>
<text x="170.1" y="95">20</text>
<text x="107.9" y="100.1">28</text>
<text x="107.9" y="97.5">37</text>
<text x="170.1" y="97.5">19</text>
<text x="170.1" y="100.1">23</text>
<text x="209.3" y="97.8" transform="rotate(-90 209.3 97.8)">23</text>
<text x="211.8" y="97.8" transform="rotate(-90 211.8 97.8)">22</text>
<text x="214.4" y="97.8" transform="rotate(-90 214.4 97.8)">21</text>
<text x="216.9" y="97.8" transform="rotate(-90 216.9 97.8)">20</text>
<text x="107.9" y="102.6">29</text>
<text x="108.5" y="105.2">3</text>
<text x="108.5" y="107.7">4</text>
<text x="170.1" y="102.6">22</text>
<text x="107.9" y="111.5">13</text>
<text x="223.5" y="111.5">19</text>
<text x="107.9" y="114">25</text>
<text x="107.9" y="116.6">26</text>
<text x="223.5" y="119.1">16</text>
<text x="223.5" y="116.6">17</text>
<text x="223.5" y="114">18</text>
<text x="223.5" y="124.2">14</text>
<text x="223.5" y="121.7">15</text>
<text x="133.1" y="129" transform="rotate(-90 133.1 129)">2</text>
<text x="135.6" y="129" transform="rotate(-90 135.6 129)">6</text>
<text x="138.2" y="129.6" transform="rotate(-90 138.2 129.6)">27</text>
<text x="140.7" y="129.6" transform="rotate(-90 140.7 129.6)">40</text>
<text x="143.3" y="129.6" transform="rotate(-90 143.3 129.6)">45</text>
<text x="145.8" y="129.6" transform="rotate(-90 145.8 129.6)">49</text>
<text x="223.5" y="131.8">11</text>
<text x="223.5" y="129.3">12</text>
<text x="223.5" y="126.7">13</text>
<text x="223.5" y="134.4">10</text>
<text x="224.1" y="136.9">9</text>
<text x="224.1" y="142">7</text>
<text x="224.1" y="139.4">8</text>
<text x="224.1" y="149.6">4</text>
<text x="224.1" y="147.1">5</text>
<text x="224.1" y="144.5">6</text>
<text x="42.5" y="154.7">6</text>
<text x="224.1" y="154.7">2</text>
<text x="224.1" y="152.1">3</text>
<text x="42.5" y="157.2">1</text>
<text x="42.5" y="159.8">7</text>
<text x="52" y="157.2">11</text>
<text x="224.1" y="157.2">1</text>
<text x="42.5" y="162.3">2</text>
<text x="42.5" y="167.4">3</text>
<text x="42.5" y="164.8">8</text>
<text x="52" y="162.3">12</text>
<text x="52" y="167.4">13</text>
<text x="42.5" y="172.5">4</text>
<text x="42.5" y="169.9">9</text>
<text x="52" y="172.5">14</text>
<text x="41.9" y="175">10</text>
<text x="42.5" y="177.5">5</text>
<text x="52" y="177.5">15</text>
<text x="48" y="184.2" transform="rotate(-90 48 184.2)">0</text>
</g>
<g font-size="1" fill="#a90000">
<text x="80.7" y="126.7">2</text>
<text x="80.7" y="131.8">3</text>
<text x="93.4" y="131.8">4</text>
<text x="93.4" y="126.7">1</text>
</g>
<g font-size="1" fill="#006464">
<text x="83.1" y="127.7">GND</text>
<text x="88.9" y="127.7">OSC</text>
<text x="83.1" y="132.8">OSC</text>
<text x="88.9" y="132.8">GND</text>
</g>
</svg>
